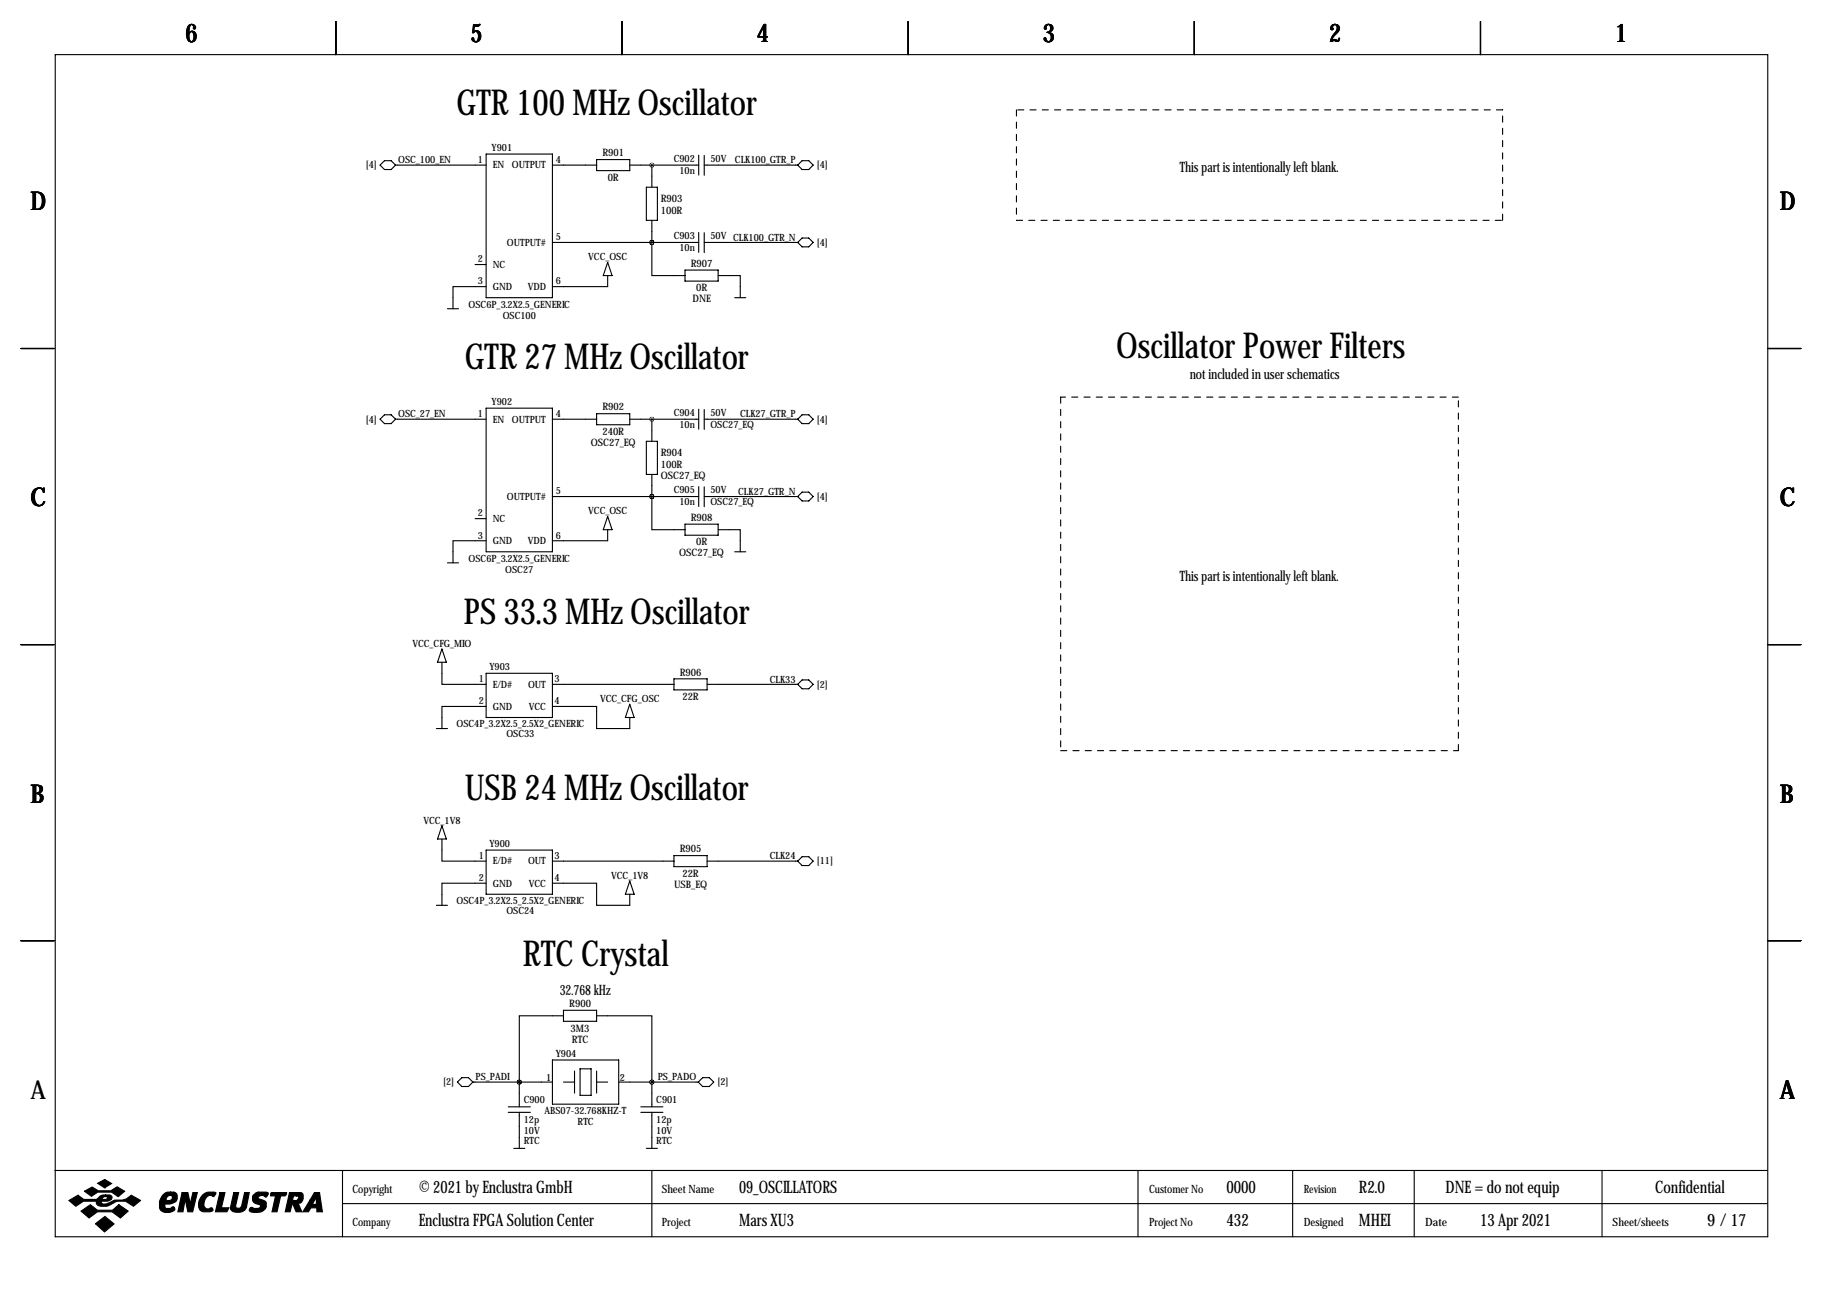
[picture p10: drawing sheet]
<svg xmlns="http://www.w3.org/2000/svg" width="419mm" height="297mm" viewBox="0 0 419 297" stroke-linecap="round" stroke-linejoin="round" font-family="sans-serif">
<g fill="none" stroke="#000" stroke-width=".25">
<path d="M12.7 12.6h393.7v271.7h-393.7zM77.2 4.9v7.7M143 4.9v7.7M208.8 4.9v7.7M274.6 4.9v7.7M340.4 4.9v7.7M87.4 38l1-1.1h1.5l1 1.1-1 1h-1.5zM90.9 38h20.9M111.8 35.4h15.2v33h-15.2zM127 38h10.2M137.2 36.7h7.6v2.5h-7.6zM144.8 38h15.8"/>
<path d="M149.9 38v5M160.6 35.7v4.5M161.9 38h21.5M161.9 35.7v4.6M184.4 36.9h1.5l1 1.1-1 1h-1.5l-1-1zM127 55.7h33.6M148.6 43h2.5v7.7h-2.5zM149.9 55.7v7.7h7.6M149.9 55.7h.1M149.9 50.7v5M160.6 53.5v4.5M161.9 53.5v4.6"/>
<path d="M161.9 55.7h21.5M184.4 54.7h1.5l1 1-1 1.1h-1.5l-1-1.1zM102.9 71h2.5M109.2 60.8h2.6M111.8 65.9h-7.7v5.1M139.7 60.3l1 3.1h-2zM139.7 63.4v2.5h-12.7M157.5 62.1h7.6v2.5h-7.6zM165.1 63.4h5.1v5M168.9 68.4h2.5M4.8 80.1h7.6M87.4 96.4l1-1h1.5l1 1-1 1h-1.5z"/>
<path d="M90.9 96.4h20.9M111.8 93.8h15.2v33.1h-15.2zM127 96.4h10.2M137.2 95.1h7.6v2.5h-7.6zM144.8 96.4h15.8M149.9 96.4v5.1M160.6 94.1v4.6M161.9 94.1v4.6M161.9 96.4h21.5M184.4 95.4h1.5l1 1-1 1h-1.5l-1-1zM406.4 80.1h7.6M109.2 119.2h2.6"/>
<path d="M127 114.2h33.6M139.7 118.7l1 3.1h-2zM148.6 101.5h2.5v7.6h-2.5zM149.9 114.2v7.6h7.6M149.9 114.2h.1M149.9 109.1v5.1M160.6 111.9v4.5M161.9 111.9v4.6M161.9 114.2h21.5M184.4 113.1h1.5l1 1.1-1 1h-1.5l-1-1zM102.9 129.4h2.5M111.8 124.3h-7.7v5.1"/>
<path d="M139.7 121.8v2.5h-12.7M157.5 120.5h7.6v2.5h-7.6zM165.1 121.8h5.1v5.1M168.9 126.9h2.5M4.8 148.2h7.6M101.6 152.3v5h10.2M101.6 149.2l1 3.1h-2zM111.8 154.8h15.2v10.2h-15.2zM127 157.3h27.9M154.9 156.1h7.7v2.5h-7.7zM162.6 157.3h20.8M184.4 156.3h1.5l1 1-1 1.1h-1.5l-1-1.1z"/>
<path d="M406.4 148.2h7.6M100.3 167.5h2.6M111.8 162.4h-10.2v5.1M127 162.4h10.2v5.1h7.6v-2.5M144.8 161.9l1 3.1h-2zM101.6 192.9v5.1h10.2M101.6 189.9l1 3h-2zM111.8 195.4h15.2v10.2h-15.2zM127 198h27.9M154.9 196.7h7.7v2.5h-7.7zM162.6 198h20.8M184.4 197h1.5l1 1-1 1h-1.5l-1-1z"/>
<path d="M4.8 216.3h7.6M100.3 208.1h2.6M111.8 203.1h-10.2v5M127 203.1h10.2v5h7.6v-2.5M144.8 202.6l1 3h-2zM406.4 216.3h7.6M129.5 233.5h-10.1v15.3M129.5 232.3h7.7v2.5h-7.7zM137.2 233.5h12.7v15.3M105.2 248.8l1-1h1.5l1 1-1 1h-1.5zM108.7 248.8h18.3M116.8 254.5h5.1"/>
<path d="M116.8 255.7h5.1M119.4 248.8h.1M119.4 248.8v5.7M119.4 255.7v8.3M127 243.7h15.2v10.2h-15.2zM129.5 248.8h2.6M132.1 246.2v5.1M133.3 245.7h2.6v6.1h-2.6zM137.2 246.2v5.1M137.2 248.8h2.5M142.2 248.8h18.3M147.3 254.5h5.1"/>
<path d="M147.3 255.7h5.1M149.9 248.8h.1M149.9 248.8v5.7M149.9 255.7v8.3M160.5 248.8l1-1h1.6l1 1-1 1h-1.6zM12.6 269.1h393.7M78.7 269.1v15.2M78.7 276.7h327.6M118.1 264h2.5M148.6 264h2.5M149.9 269.1v15.2M261.6 269.1v15.2"/>
<path d="M297.2 269.1v15.2M325.1 269.1v15.2M368.3 269.1v15.2"/>
</g>
<g fill="#000" stroke="#000" stroke-width=".25">
<path d="M15.8 276l2.1-1.2 1.4 1h2.8l.3-.2a1.77 1.77 0 0 1 1.9-.9v.4l-.6 .2-.2 .5h.9l.3-.6-.4-.1v-.4h.9a.59 .59 0 0 1 .6 .7l-.2 .4-.8 .4h-1.4l-.1 .1 .1 .4a3.2 3.2 0 0 0 2.7-.7l.3-.1a4 4 0 0 0 3.8-1.1l2.1 1.2-1.6 1.3a4 4 0 0 0-5.5-.2 2.66 2.66 0 0 1-2.9-.2l-.1-.7h-3l-1.8 1.1zM19.4 273.9l1.8-1 1.4 .9h2.9l1.4-.9 1.8 1-1.5 1.2-1.5-1h-3.2l-1.5 .9zM22.5 272l1.6-.8 1.6 .9-1.6 1zM18.6 278.4l2.2-1.4 1.6 1.2h3.5l1.4-1.2 2.2 1.4-1.8 1.6-1.9-1.4h-3.4l-1.9 1.4zM37.4 274.7a1.75 1.75 0 0 1 1.8-.6v.7a.82 .82 0 0 0-.8 1.2h.6a.6 .6 0 0 0 .6-.5 .6 .6 0 0 0-.4-.7v-.7h.8l.5 .3a1.61 1.61 0 0 1 0 1.7 1.61 1.61 0 0 1-1.5 .7h-1v.9l.2 .1h.9l.7-.4 .4 .4a1.06 1.06 0 0 1-1.3 1 1.82 1.82 0 0 1-2.2-1.1 3.5 3.5 0 0 1 .7-3zM41.9 274.2h1.3l.5 2.6 .6-2.6h1.1l-1.1 4.4h-1.1l-.6-2.9-.5 2.9h-1.2zM46.7 274.6a2.78 2.78 0 0 1 2.9-.4l-.4 .9a1.32 1.32 0 0 0-2.1 .8l-.2 .8a.98 .98 0 0 0 1.1 1.2 .55 .55 0 0 1 .6-.2 .55 .55 0 0 1 .4 .6l-.7 .3-1.8-.1a1.79 1.79 0 0 1-.8-2.3zM50.5 274.2h1.2l-.8 3.5h1.7l-.4 .9h-2.7zM53.7 274.2h1.2l-.7 3.1a.73 .73 0 0 0 .7 .5 .73 .73 0 0 0 .7-.6l.6-3h1.1l-.7 3.4a2.28 2.28 0 0 1-3.6 .4v-.4zM58.3 274.7l.8-.6h2.1l.5 .2v.2l-.6 .7a.96 .96 0 0 0-1-.4 .96 .96 0 0 0-.8 .6l1.7 .8a1.71 1.71 0 0 1-.1 1.8 1.71 1.71 0 0 1-1.7 .8l-1.4-.2a.51 .51 0 0 1-.4-.7 .51 .51 0 0 1 .8-.2l1 .1a.52 .52 0 0 0 .6-.2 .52 .52 0 0 0-.2-.7 1.39 1.39 0 0 1-1.4-.6 1.39 1.39 0 0 1 .1-1.6zM62.2 274.4l.2-.2h3.5l-.1 .4-.3 .3h-1l-.8 3.7h-1.2l.8-3.7h-1.1zM66.5 274.2h1.7v.7h-.7l-.2 1.1h.9l.3-.3a.44 .44 0 0 0 .1-.5 .44 .44 0 0 0-.4-.3v-.7h1l.3 .2 .2 .3v.9a1.03 1.03 0 0 1-1.2 1l.9 2h-1.3l-.8-1.8h-.1l-.5 1.8h-1.1z"/>
<path d="M72.3 274.2h1.2l.6 4.4h-1.3v-.9h-1.3l-.6 .9h-1.3l1.7-2.7h1l-.4 .8 .2 .2h.4l.2-.2v-1.5l-.4 .7h-1zM21.9 281.3l2.2-1.6 2.1 1.7-2.2 1.8z"/>
</g>
<path d="M233.7 25.3v25.4M345.4 25.3h-111.7M233.7 50.7h111.7M345.4 50.7v-25.4M243.8 91.3v81.3M335.3 91.3h-91.5M243.8 172.6h91.5M335.3 172.6v-81.3" fill="none" stroke="#000" stroke-width=".25" stroke-dasharray="1.4 1.4"/>
<path d="M149.8 248.8a.05 .05 0 0 0 .1 0 .05 .05 0 0 0-.1 0zM119.3 248.8a.05 .05 0 0 0 .1 0 .05 .05 0 0 0-.1 0zM149.8 248.8a.05 .05 0 0 0 .1 0 .05 .05 0 0 0-.1 0zM119.3 248.8a.05 .05 0 0 0 .1 0 .05 .05 0 0 0-.1 0zM149.8 55.7a.05 .05 0 0 0 .1 0 .05 .05 0 0 0-.1 0zM149.8 55.7a.05 .05 0 0 0 .1 0 .05 .05 0 0 0-.1 0zM149.8 38a.05 .05 0 0 0 .1 0 .05 .05 0 0 0-.1 0zM149.8 96.4a.05 .05 0 0 0 .1 0 .05 .05 0 0 0-.1 0zM149.8 114.2a.05 .05 0 0 0 .1 0 .05 .05 0 0 0-.1 0zM149.8 114.2a.05 .05 0 0 0 .1 0 .05 .05 0 0 0-.1 0z" fill="#000" stroke="#000" stroke-width="1"/>
<g font-size="8.2">
<text x="105" y="26.5">GTR 100 MHz Oscillator</text>
<text x="256.6" y="82.4">Oscillator Power Filters</text>
<text x="106.8" y="84.9">GTR 27 MHz Oscillator</text>
<text x="106.6" y="143.4">PS 33.3 MHz Oscillator</text>
<text x="106.8" y="184">USB 24 MHz Oscillator</text>
<text x="120.2" y="222.1">RTC Crystal</text>
</g>
<g font-size="5.9">
<text x="42.7" y="9.8">6</text>
<text x="108.2" y="9.8">5</text>
<text x="174" y="9.8">4</text>
<text x="239.8" y="9.8">3</text>
<text x="305.6" y="9.8">2</text>
<text x="371.3" y="9.8">1</text>
<text x="7" y="48.4">D</text>
<text x="409.2" y="48.4">D</text>
<text x="7" y="116.4">C</text>
<text x="409.2" y="116.4">C</text>
<text x="7" y="184.5">B</text>
<text x="409.2" y="184.5">B</text>
<text x="7" y="252.6">A</text>
<text x="409.2" y="252.6">A</text>
</g>
<g font-size="4">
<text x="96.3" y="274.2">© 2021 by Enclustra GmbH</text>
<text x="169.9" y="274.2">09_OSCILLATORS</text>
<text x="281.9" y="274.2">0000</text>
<text x="312.4" y="274.2">R2.0</text>
<text x="332.3" y="274.2">DNE = do not equip</text>
<text x="380.5" y="274.2">Confidential</text>
<text x="96.3" y="281.8">Enclustra FPGA Solution Center</text>
<text x="169.9" y="281.8">Mars XU3</text>
<text x="281.9" y="281.8">432</text>
<text x="312.4" y="281.8">MHEI</text>
<text x="340.3" y="281.8">13 Apr 2021</text>
<text x="392.5" y="281.8">9 / 17</text>
</g>
<g font-size="3.3">
<text x="271.2" y="39.5">This part is intentionally left blank.</text>
<text x="273.5" y="87.2">not included in user schematics</text>
<text x="271.2" y="133.5">This part is intentionally left blank.</text>
<text x="128.7" y="228.7">32.768 kHz</text>
</g>
<g font-size="2.6">
<text x="81" y="274.2">Copyright</text>
<text x="152.1" y="274.2">Sheet Name</text>
<text x="264.2" y="274.2">Customer No</text>
<text x="299.7" y="274.2">Revision</text>
<text x="81" y="281.8">Company</text>
<text x="152.1" y="281.8">Project</text>
<text x="264.2" y="281.8">Project No</text>
<text x="299.7" y="281.8">Designed</text>
<text x="327.7" y="281.8">Date</text>
<text x="370.7" y="281.8">Sheet/sheets</text>
</g>
<g font-size="2.4">
<text x="138.5" y="35.9">R901</text>
<text x="139.7" y="41.6">0R</text>
<text x="151.9" y="46.3">R903</text>
<text x="151.9" y="49.2">100R</text>
<text x="158.8" y="61.3">R907</text>
<text x="159.2" y="69.5">DNE</text>
<text x="160" y="67">0R</text>
<text x="138.5" y="94.3">R902</text>
<text x="138.5" y="100">240R</text>
<text x="135.8" y="102.5">OSC27_EQ</text>
<text x="151.9" y="104.8">R904</text>
<text x="151.9" y="107.6">100R</text>
<text x="151.9" y="110.2">OSC27_EQ</text>
<text x="158.8" y="119.7">R908</text>
<text x="160" y="125.4">0R</text>
<text x="156.1" y="127.9">OSC27_EQ</text>
<text x="156.3" y="155.3">R906</text>
<text x="156.9" y="161">22R</text>
<text x="156.3" y="195.9">R905</text>
<text x="156.9" y="201.6">22R</text>
<text x="155" y="204.1">USB_EQ</text>
<text x="130.9" y="231.5">R900</text>
<text x="131.2" y="237.2">3M3</text>
<text x="131.5" y="239.7">RTC</text>
</g>
<g font-size="2.3">
<text x="113" y="34.7">Y901</text>
<text x="84.1" y="38.7">[4]</text>
<text x="91.5" y="37.6">OSC_100_EN</text>
<text x="109.8" y="37.5">1</text>
<text x="113.3" y="38.7">EN</text>
<text x="117.7" y="38.7">OUTPUT</text>
<text x="127.8" y="37.5">4</text>
<text x="154.9" y="37.2">C902</text>
<text x="156.2" y="40">10n</text>
<text x="163.3" y="37.2">50V</text>
<text x="169" y="37.6">CLK100_GTR_P</text>
<text x="187.8" y="38.7">[4]</text>
<text x="116.5" y="56.5">OUTPUT#</text>
<text x="127.8" y="55.2">5</text>
<text x="135.2" y="59.8">VCC_OSC</text>
<text x="154.9" y="55">C903</text>
<text x="156.2" y="57.8">10n</text>
<text x="163.3" y="55">50V CLK100_GTR_N</text>
<text x="187.8" y="56.5">[4]</text>
<text x="109.8" y="60.3">2</text>
<text x="109.8" y="65.4">3</text>
<text x="113.3" y="61.6">NC</text>
<text x="127.8" y="65.4">6</text>
<text x="107.7" y="70.7">OSC6P_3.2X2.5_GENERIC</text>
<text x="113.3" y="66.7">GND</text>
<text x="121.3" y="66.7">VDD</text>
<text x="115.6" y="73.3">OSC100</text>
<text x="91.5" y="96">OSC_27_EN</text>
<text x="109.8" y="95.9">1</text>
<text x="113" y="93.1">Y902</text>
<text x="127.8" y="95.9">4</text>
<text x="154.9" y="95.6">C904</text>
<text x="163.3" y="95.6">50V</text>
<text x="170.1" y="96">CLK27_GTR_P</text>
<text x="84.1" y="97.1">[4]</text>
<text x="113.3" y="97.1">EN</text>
<text x="117.7" y="97.1">OUTPUT</text>
<text x="156.2" y="98.4">10n</text>
<text x="163.3" y="98.4">OSC27_EQ</text>
<text x="187.8" y="97.1">[4]</text>
<text x="127.8" y="113.7">5</text>
<text x="154.9" y="113.4">C905</text>
<text x="163.3" y="113.4">50V</text>
<text x="169.7" y="113.8">CLK27_GTR_N</text>
<text x="109.8" y="118.7">2</text>
<text x="116.5" y="114.9">OUTPUT#</text>
<text x="135.2" y="118.2">VCC_OSC</text>
<text x="156.2" y="116.2">10n</text>
<text x="163.3" y="116.2">OSC27_EQ</text>
<text x="187.8" y="114.9">[4]</text>
<text x="109.8" y="123.8">3</text>
<text x="113.3" y="120">NC</text>
<text x="113.3" y="125.1">GND</text>
<text x="121.3" y="125.1">VDD</text>
<text x="127.8" y="123.8">6</text>
<text x="107.7" y="129.2">OSC6P_3.2X2.5_GENERIC</text>
<text x="116.2" y="131.7">OSC27</text>
<text x="94.8" y="148.7">VCC_CFG_MIO</text>
<text x="112.5" y="154">Y903</text>
<text x="110.1" y="156.8">1</text>
<text x="110.1" y="161.9">2</text>
<text x="113.3" y="158.1">E/D#</text>
<text x="121.4" y="158.1">OUT</text>
<text x="127.5" y="156.8">3</text>
<text x="127.5" y="161.9">4</text>
<text x="137.9" y="161.4">VCC_CFG_OSC</text>
<text x="177" y="156.9">CLK33</text>
<text x="187.8" y="158.1">[2]</text>
<text x="105" y="167.3">OSC4P_3.2X2.5_2.5X2_GENERIC</text>
<text x="113.3" y="163.2">GND</text>
<text x="121.6" y="163.2">VCC</text>
<text x="116.4" y="169.5">OSC33</text>
<text x="97.3" y="189.3">VCC_1V8</text>
<text x="110.1" y="197.5">1</text>
<text x="112.5" y="194.7">Y900</text>
<text x="127.5" y="197.5">3</text>
<text x="177" y="197.6">CLK24</text>
<text x="110.1" y="202.6">2</text>
<text x="113.3" y="198.7">E/D#</text>
<text x="113.3" y="203.8">GND</text>
<text x="121.4" y="198.7">OUT</text>
<text x="121.6" y="203.8">VCC</text>
<text x="127.5" y="202.6">4</text>
<text x="140.5" y="202">VCC_1V8</text>
<text x="187.8" y="198.7">[11]</text>
<text x="105" y="207.9">OSC4P_3.2X2.5_2.5X2_GENERIC</text>
<text x="116.4" y="210.2">OSC24</text>
<text x="127.8" y="242.9">Y904</text>
<text x="101.9" y="249.5">[2]</text>
<text x="109.3" y="248.4">PS_PADI</text>
<text x="125.6" y="248.5">1</text>
<text x="142.5" y="248.5">2</text>
<text x="151.2" y="248.4">PS_PADO</text>
<text x="164.9" y="249.5">[2]</text>
<text x="120.4" y="253.6">C900</text>
<text x="125.2" y="256.2">ABS07-32.768KHZ-T</text>
<text x="150.9" y="253.6">C901</text>
<text x="120.4" y="258.2">12p</text>
<text x="120.4" y="263">RTC</text>
<text x="120.4" y="260.7">10V</text>
<text x="132.8" y="258.7">RTC</text>
<text x="150.9" y="258.2">12p</text>
<text x="150.9" y="263">RTC</text>
<text x="150.9" y="260.7">10V</text>
</g>
</svg>
